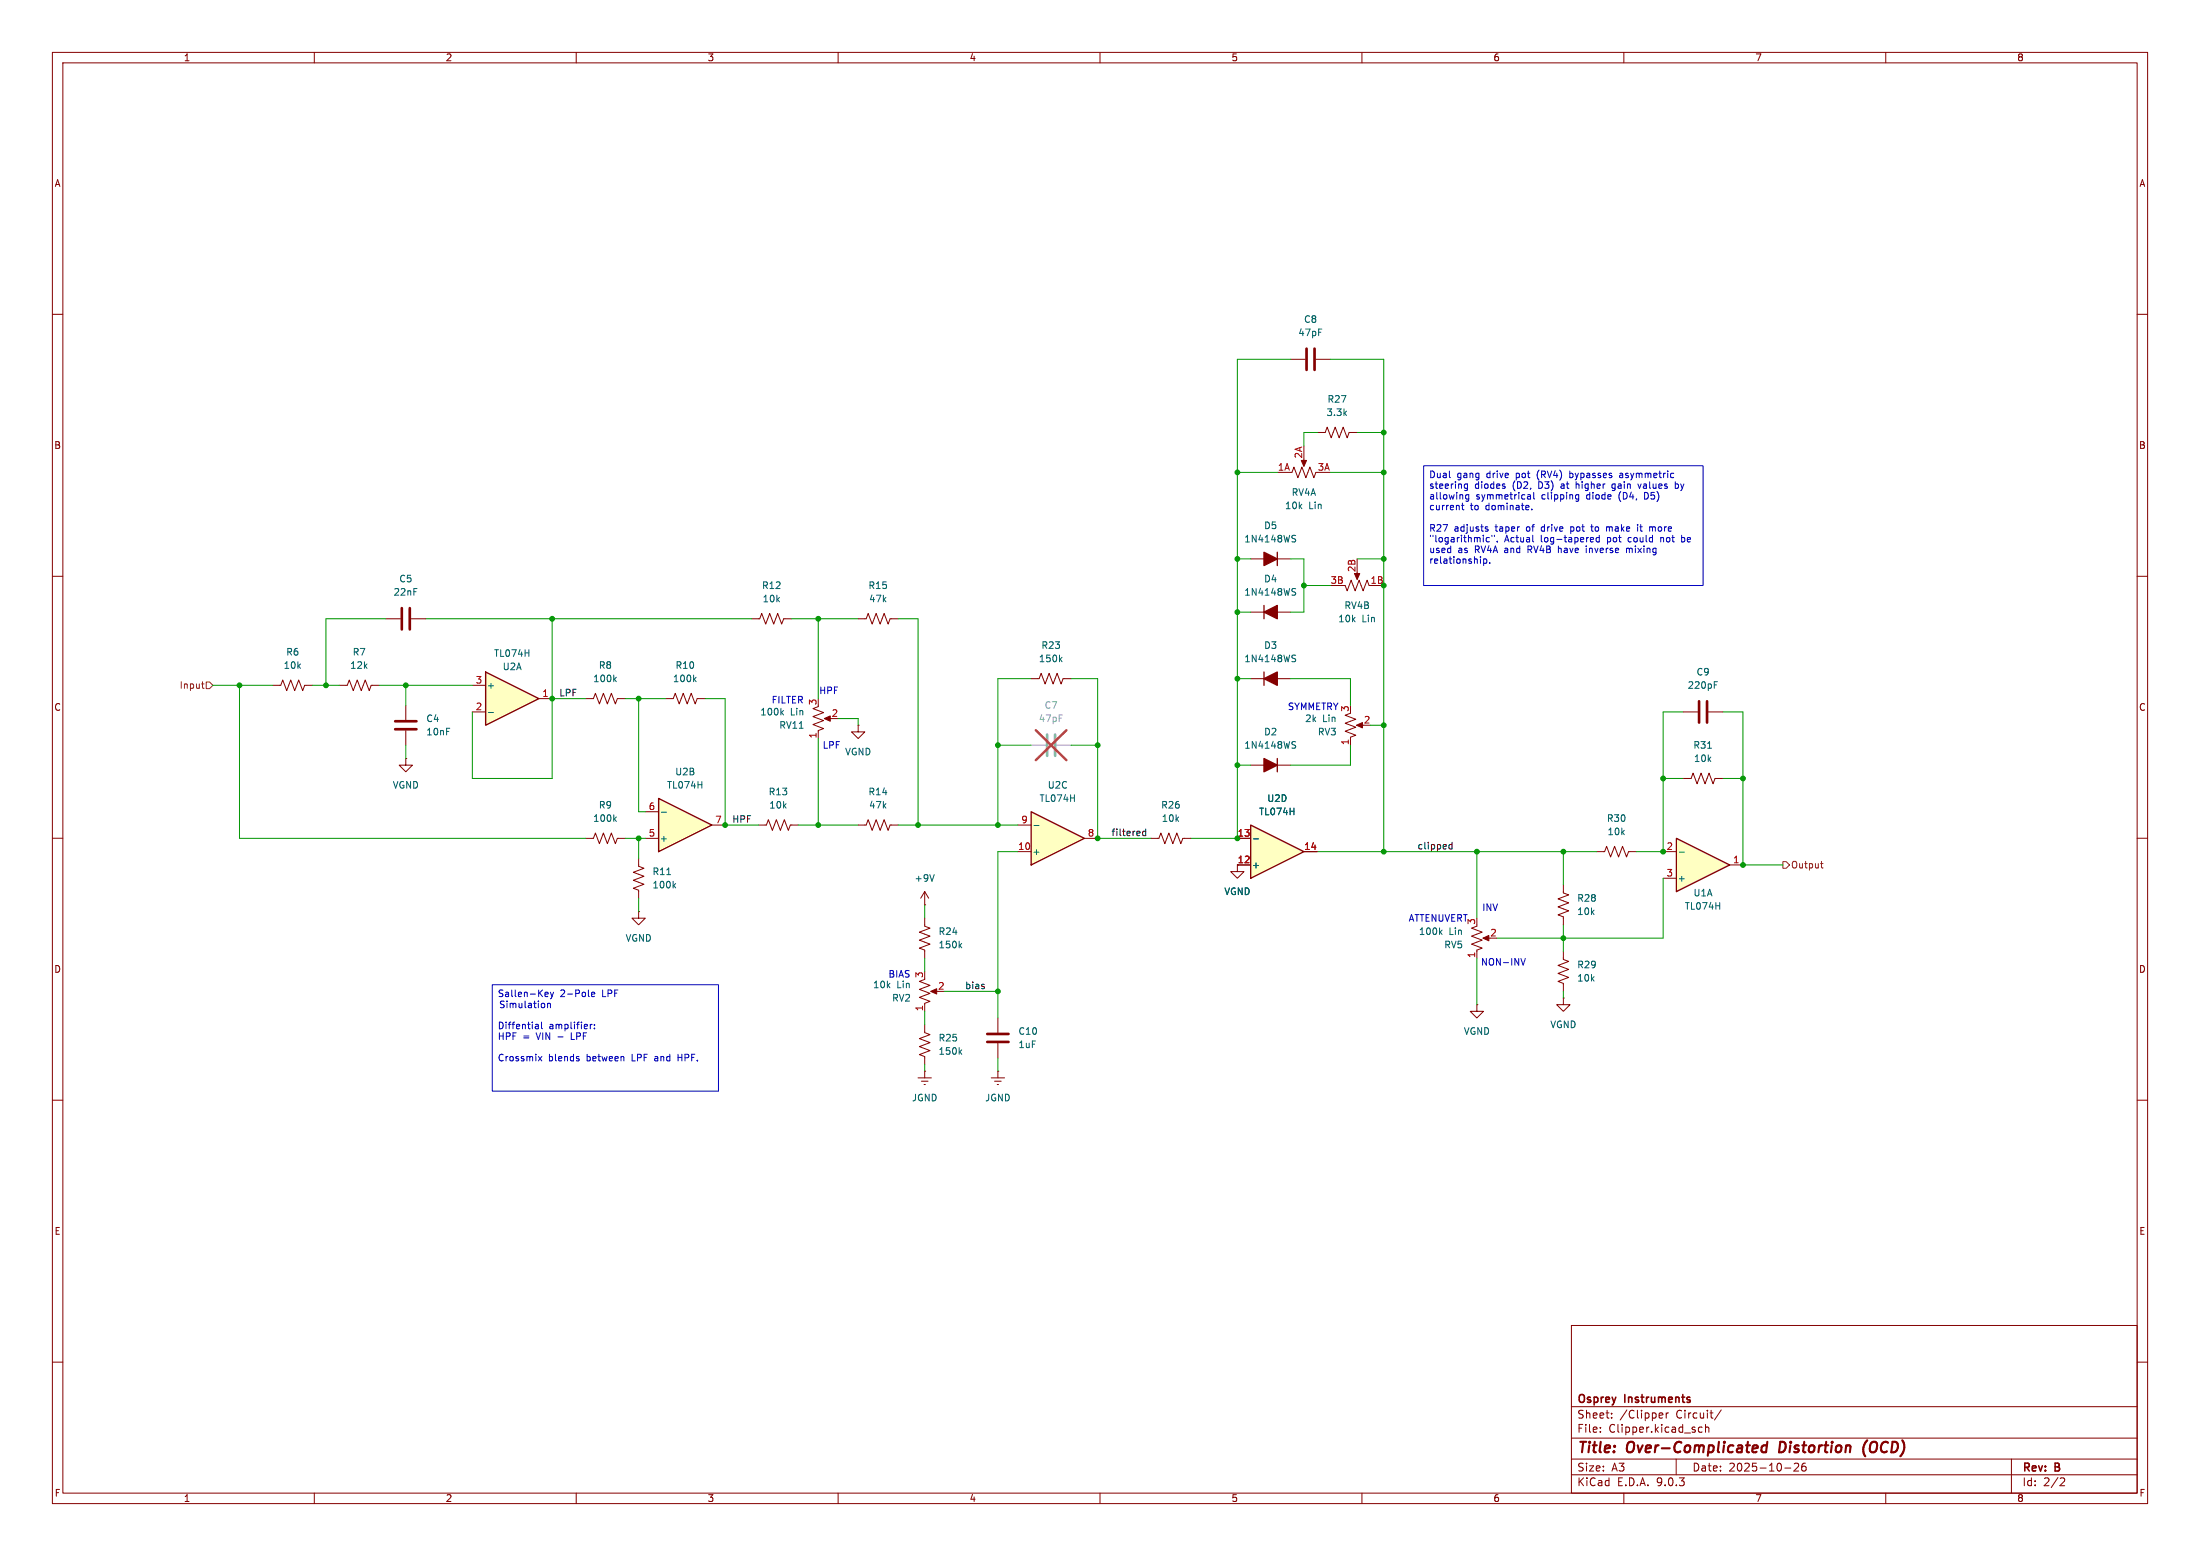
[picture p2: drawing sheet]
<svg xmlns="http://www.w3.org/2000/svg" width="420mm" height="297mm" viewBox="0 0 420 297" stroke-linecap="round" stroke-linejoin="round" font-family="sans-serif">
<g fill="none" stroke="#840000" stroke-width=".19">
<path d="M10 10h400v277h-400zM12 12h396v273h-396zM60 10v2M110 10v2M160 10v2M210 10v2M260 10v2M310 10v2M360 10v2M10 60h2M408 60h2M10 110h2"/>
<path d="M408 110h2M64.8 130.8h1.5l.4-1 .7 2 .8-2 .8 2 .7-2 .8 2 .4-1h1.5M163.8 138.4v1.3h1.3l-1.3 1.3-1.2-1.3h1.2M163.8 138.4h.1M238.8 129.5h7.6M10 160h2M163.8 157.5h1.6l.3-1 .8 2 .8-2 .7 2 .8-2 .7 2 .4-1h1.5M408 160h2M111.8 160h1.5l.4-1 .7 2 .8-2 .8 2 .7-2 .8 2 .4-1h1.5M121.9 163.8v1.6l1 .3-2 .8 2 .8-2 .7 2 .8-2 .7 1 .4v1.6M121.9 174v1.3h1.3l-1.3 1.2-1.3-1.2h1.3M121.9 174h.1"/>
<path d="M281.9 176.8l-1 .4 2.1 .7-2.1 .8 2.1 .8-2.1 .7 2.1 .8-1.1 .4v1.5M283.5 179.1h1M304.8 162.6h1.5l.4-1.1 .8 2.1 .7-2.1 .8 2.1 .8-2.1 .7 2.1 .4-1h1.5M10 210h2M408 210h2M300 253h108v32h-108zM10 260h2M300 278.5h108M300 274.5h108M300 268.5h108M305.5 273.2v.2M305.5 272.5v.1"/>
<path d="M307.7 270.5v.2M307.7 269.8v.1M316.9 269.7l.5 .1v.2l-.7 .2M317.4 270.6l-.5 .1M318.1 269.7v1M318.5 269.7l-.3 .1-.1 .2M320 278.5v3M324.9 272.5l-.4-.1-.3 .3 .2 .6h.5M325.6 272.5l.2-.1 .4 .1v.9M325.6 271.9v1.5M328.6 269.1l-1.3 1.9M342.5 279.4l.6-.1 .2 .1 .1 .3-1 1.1h1"/>
<path d="M344.7 279.3a.59 .59 0 0 0-.8 .6v.6l.2 .2 .4 .1 .2-.2 .1-.5-.1-.2h-.5l-.3 .2M384 278.5v6.5M408 260h2M60 285v2M110 285v2M160 285v2M210 285v2M260 285v2M300 281.5h108M310 285v2M340.7 280.2h1.2M360 285v2"/>
<path d="M393.5 282.1l.5 .1 .2 .3-1 1.1h1"/>
</g>
<path d="M337.3 276a.66 .66 0 0 0-1 .3l-.1 .5 .2 .3h.8M337.4 275.2l-.3 2M339.9 275.2l-.3 2h.5M356.5 274.9a2.35 2.35 0 0 0-.4 3.1" fill="none" stroke="#840000" stroke-width=".4"/>
<path d="M241.3 129.5l2.5-1.2v2.5z" fill="#840000" stroke="#840000" stroke-width=".25"/>
<path d="M241.3 128.3v2.5" fill="none" stroke="#840000" stroke-width=".25"/>
<path d="M246.9 125.6l.3 .2 .1 .3-.2 .2h-.3M246.9 125l.4 .1M117.3 156.3l.4 .5M117.7 155.9l-.5 .5M127.3 166.9h.7M128.6 169l.4 .5M129 168.6l-.5 .5M274.9 177.9l.4 .5M275.3 177.5l-.5 .5" fill="none" stroke="#006464" stroke-width=".19"/>
<path d="M283.1 179.1l1.1-.5v1z" fill="#840000" stroke="#840000" stroke-width=".19"/>
<path d="M125.7 152.4l10.2 5.1-10.2 5.1z" fill="#ffffc2"/>
<path d="M125.7 152.4l10.2 5.1-10.2 5.1z" fill="none" stroke="#840000" stroke-width=".25"/>
<path d="M123.2 154.9h2.5M135.9 157.5h2.5M123.2 160h2.5" fill="none" stroke="#840000" stroke-width=".19"/>
<path d="M126.3 155h.9" fill="none" stroke="#006464" stroke-width=".19"/>
<path d="M238.8 157.5l10.1 5.1-10.1 5z" fill="#ffffc2"/>
<path d="M238.8 157.5l10.1 5.1-10.1 5zM243.8 144.8v2.5" fill="none" stroke="#840000" stroke-width=".25"/>
<g fill="none" stroke="#840000" stroke-width=".19">
<path d="M73.7 118.1h2.8M78.5 118.1h2.8M144.8 157.5h1.5l.4-1 .7 2 .8-2 .8 2 .7-2 .8 2 .4-1h1.5M238.8 146.1h7.6M176.5 175.3v1.5l1 .4-2 .7 2 .8-2 .8 2 .7-2 .8 1 .4v1.5M219.7 160h1.5l.4-1 .8 2 .7-2 .8 2 .8-2 .7 2 .4-1h1.5M236.2 165.1h2.6M236.2 160h2.6M248.9 162.6h2.6M298.4 168.9v1.5l1.1 .4-2.1 .8 2.1 .7-2.1 .8 2.1 .8-2.1 .7 1 .4v1.5M176.5 195.6v1.5l1 .4-2 .7 2 .8-2 .8 2 .7-2 .8 1 .4v1.5M176.5 186.9l-1 .4 2 .8-2 .7 2 .8-2 .8 2 .7-1 .4v1.5"/>
<path d="M178.1 189.2h1"/>
</g>
<path d="M246.9 142.2l.3 .1 .1 .3-.2 .2h-.3M246.9 141.5l.4 .1M239.3 160.1h1M183.2 180.4l.4 .5M183.6 180.1l-.5 .5M183.2 200.8l.4 .4M183.6 200.4l-.5 .5" fill="none" stroke="#006464" stroke-width=".19"/>
<path d="M76.7 116.1v4M78.2 116.1v4" fill="none" stroke="#840000" stroke-width=".51"/>
<path d="M177.7 189.2l1.1-.5v1z" fill="#840000" stroke="#840000" stroke-width=".19"/>
<path d="M241.3 144.8l2.5 1.3-2.5 1.2z" fill="#840000" stroke="#840000" stroke-width=".25"/>
<path d="M92.7 128.3l10.2 5.1-10.2 5z" fill="#ffffc2"/>
<path d="M92.7 128.3l10.2 5.1-10.2 5z" fill="none" stroke="#840000" stroke-width=".25"/>
<g fill="none" stroke="#840000" stroke-width=".19">
<path d="M77.5 134.6v2.8M77.5 139.4v2.8M90.2 130.8h2.5M90.2 135.9h2.5M102.9 133.4h2.5M111.8 133.4h1.5l.4-1.1 .7 2.1 .8-2.1 .8 2.1 .7-2.1 .8 2.1 .4-1h1.5M127 133.4h1.5l.4-1.1 .8 2.1 .7-2.1 .8 2.1 .8-2.1 .7 2.1 .4-1h1.5M257.8 136.1l-1 .4 2 .8-2 .7 2 .8-2 .8 2 .7-1 .4v1.5M259.3 138.4h1M77.5 144.8v1.3h1.2l-1.2 1.2-1.3-1.2h1.3M77.5 144.8h.1M321.3 148.6h1.5l.4-1 .8 2 .7-2 .8 2 .8-2 .7 2 .4-1h1.5"/>
<path d="M281.9 191.8v1.2h1.3l-1.3 1.3-1.2-1.3h1.2M281.9 191.8h.1M298.4 181.6v1.5l1.1 .4-2.1 .8 2.1 .7-2.1 .8 2.1 .8-2.1 .7 1 .4v1.5M298.4 190.5v1.3h1.3l-1.3 1.2-1.2-1.2h1.2M298.4 190.5h.1"/>
</g>
<path d="M93.2 136h1M117.3 129.6l.4 .5M117.7 129.3l-.5 .5M132.5 129.6l.4 .5M132.9 129.3l-.5 .5M326 142.8h.7" fill="none" stroke="#006464" stroke-width=".19"/>
<path d="M259 138.4l1.1-.5v1z" fill="#840000" stroke="#840000" stroke-width=".19"/>
<path d="M75.4 139.2h4.1M75.4 137.7h4.1" fill="none" stroke="#840000" stroke-width=".51"/>
<path d="M196.8 154.9l10.2 5.1-10.2 5.1z" fill="#ffffc2"/>
<path d="M196.8 154.9l10.2 5.1-10.2 5.1z" fill="none" stroke="#840000" stroke-width=".25"/>
<path d="M196.8 129.5h1.6l.4-1 .7 2.1 .8-2.1 .7 2.1 .8-2.1 .8 2.1 .3-1.1h1.6M321.3 135.9h2.8M326.1 135.9h2.8M194.3 157.5h2.5M194.3 162.6h2.5M207 160h2.5M236.2 165.1v1.3h1.3l-1.3 1.2-1.3-1.2h1.3" fill="none" stroke="#840000" stroke-width=".19"/>
<path d="M202.4 125.8l.3 .5M202.7 125.5l-.4 .4M327.3 130.7h.4M327.3 130.1h.6M197.4 157.6h.9" fill="none" stroke="#006464" stroke-width=".19"/>
<path d="M324.4 133.9v4M325.9 133.9v4" fill="none" stroke="#840000" stroke-width=".51"/>
<path d="M199.9 140.2v4.1M201.4 140.2v4.1" fill="none" stroke="#a1a1a1" stroke-width=".51"/>
<path d="M196.8 142.2h2.8M201.7 142.2h2.8" fill="none" stroke="#a1a1a1" stroke-width=".19"/>
<path d="M197.7 139.4l5.9 5.7M203.6 139.4l-5.9 5.7" fill="none" stroke="#e12e31" stroke-width=".46"/>
<path d="M320 160l10.2 5.1-10.2 5.1z" fill="#ffffc2"/>
<path d="M241.3 115.6v2.5M243.8 105.4v2.6M320 160l10.2 5.1-10.2 5.1z" fill="none" stroke="#840000" stroke-width=".25"/>
<g fill="none" stroke="#840000" stroke-width=".19">
<path d="M246.4 68.6h2.8M251.2 68.6h2.8M246.4 90.2h.2l.4-1 .8 2 .7-2 .8 2 .8-2 .7 2 .4-1M248.9 87.6v1M251.5 82.6h1.5l.4-1.1 .7 2.1 .8-2.1 .8 2.1 .7-2.1 .8 2.1 .4-1h1.5M143.5 118.1h1.5l.4-1 .8 2 .7-2 .8 2 .8-2 .7 2 .4-1h1.5M163.8 118.1h1.6l.3-1 .8 2 .8-2 .7 2 .8-2 .7 2 .4-1h1.5M238.8 116.8h7.6M238.8 106.7h7.6M256.5 111.8h.3l.4 1 .7-2.1 .8 2.1 .8-2.1 .7 2.1 .8-2.1 .4 1.1M259.1 109.2v1M52.1 130.8h1.5l.4-1 .7 2 .8-2 .8 2 .7-2 .8 2 .4-1h1.5"/>
<path d="M156.2 134.9l-1 .4 2 .7-2 .8 2 .7-2 .8 2 .8-1 .3v1.6M157.7 137.2h1M176.5 172.7h.1M176.5 170.2l-.7 1.3M176.5 170.2l.8 1.3M176.5 170.2v2.5M236.2 165.1h2.6M236.2 160h2.6M248.9 162.6h2.6M317.5 167.6h2.5M317.5 162.6h2.5M330.2 165.1h2.5"/>
<path d="M190.5 194.3v2.8M190.5 199.1v2.8M175.3 205.7h2.5M175.9 206.4h1.3M176.4 207h.3M176.5 204.5h.1M176.5 204.5v1.2M189.2 205.7h2.6M189.9 206.4h1.2M190.4 207h.2M190.5 204.5h.1M190.5 204.5v1.2"/>
</g>
<path d="M246.9 112.9l.3 .2 .1 .3-.2 .2h-.3M246.9 112.3l.4 .1M246.9 102.8l.3 .1 .1 .3-.2 .2h-.3M246.9 102.2h.4M149.2 136l.4 .5M149.6 135.6l-.5 .5M178.3 166.9l-.4 1.3M239.3 160.1h1M320.6 162.7h.9" fill="none" stroke="#006464" stroke-width=".19"/>
<path d="M249.4 66.5v4.1M251 66.5v4.1M188.5 197.4h4M188.5 198.9h4" fill="none" stroke="#840000" stroke-width=".51"/>
<g fill="#840000" stroke="#840000" stroke-width=".19">
<path d="M157.4 137.2l1.1-.5v1z"/>
<path d="M248.4 87.9h1l-.5 1.1z"/>
<path d="M258.6 109.5h1l-.5 1.1z"/>
</g>
<g fill="#840000" stroke="#840000" stroke-width=".25">
<path d="M241.3 116.8l2.5-1.2v2.5z"/>
<path d="M241.3 105.4l2.5 1.3-2.5 1.3z"/>
</g>
<path d="M38.5 130.5h.5M38.7 131.2l.3 .2M39.4 130.2h.6l.6 .6-.6 .6h-.6zM340.4 164.5h.6l.6 .6-.6 .6h-.6zM347.5 164.8h.5M347.7 164.4v1.1l.3 .2" fill="none" stroke="#725600" stroke-width=".19"/>
<path d="M218.7 158.2v1.3M218.7 158.7h-.3l-.3 .2 .1 .5h.5M276.6 161.8l.2 .2h.4M277.2 160.8v1.2M277.2 161.3l-.4-.1-.2 .2" fill="none" stroke="#0f0f0f" stroke-width=".19"/>
<g fill="none" stroke="#009600" stroke-width=".19">
<path d="M246.4 68.6h-10.2v91.4h-8.9M254 68.6h10.2v94M236.2 90.2h7.6M251.5 82.6h-2.6v2.5M254 90.2h10.2M259.1 82.6h5.1M73.7 118.1h-11.5v12.7M81.3 118.1h62.2M105.4 118.1v30.5h-15.2v-12.7M151.1 118.1h12.7M156.2 118.1v15.3M171.4 118.1h3.9v39.4"/>
<path d="M236.2 106.7h2.6M236.2 116.8h2.6M246.4 106.7h2.5v10.1h-2.5M248.9 111.8h5.1M259.1 106.7h5.1M40.6 130.8h11.5M45.7 130.8v29.2h66.1M59.7 130.8h5.1M72.4 130.8h17.8M77.5 130.8v3.8M105.4 133.4h6.4M119.4 133.4h7.6"/>
<path d="M121.9 133.4v21.5h1.3M134.6 133.4h3.8v24.1h6.4M160 137.2h3.8v1.2M196.8 129.5h-6.3v28M204.5 129.5h5v30.5h10.2M236.2 129.5h2.6M246.4 129.5h11.4v5.1M261.6 138.4h2.6M321.3 135.9h-3.8v26.7h-5.1M328.9 135.9h3.8v29.2h7.7M77.5 142.2v2.6M152.4 157.5h11.4"/>
<path d="M156.2 141v16.5M171.4 157.5h22.9M190.5 142.2h6.3M204.5 142.2h5M236.2 146.1h2.6M257.8 142.2v3.9h-11.4M317.5 148.6h3.8M328.9 148.6h3.8M119.4 160h3.8M121.9 160v3.8M121.9 171.5v2.5M176.5 172.7v2.6"/>
<path d="M194.3 162.6h-3.8v31.7M251.5 162.6h53.3M281.9 162.6v12.7M298.4 162.6v6.3M298.4 176.5v5.1M317.5 167.6v11.5h-31.8M176.5 182.9v2.5M176.5 193v2.6M180.3 189.2h10.2M281.9 182.9v8.9M298.4 189.2v1.3M176.5 203.2v1.3"/>
<path d="M190.5 201.9v2.6"/>
</g>
<g fill="none" stroke="#0000c2" stroke-width=".19">
<path d="M271.8 88.9h53.3v22.9h-53.3zM276.8 91.1l.1 .1M279.2 96v1.1l.3 .2M279.6 92.5v.6l.2 .1h.4M280.2 92.4v1l-.3 .2h-.3M280.4 94.4v1l-.2 .3-.4-.1M280.4 94.5l-.4-.1-.2 .3 .1 .5h.5M287.3 92.9v.3M291.6 95.2h.6M292.2 94.6v.7M292.2 94.7l-.6 .1M292.4 97.2v.1"/>
<path d="M292.8 94v1.1l.2 .2M299.7 89.9v1.3M299.7 91.1l.1 .1M299.8 90.3l-.1 .1M300.9 95.2h.5M300.9 91.9v1.3M301 94.4l-.1 .1M301.4 94.4v1l-.3 .3-.3-.1M307.8 93.6h.3M307.8 92.5v.6l.4 .1M309.6 90.3l-.4 .1M309.7 90.7h-.3l-.2 .2v.2l.5 .1"/>
<path d="M312.7 92.4l.3 .8 .3-.8M314 94v1.3h.3M319.8 92.4h.4l.2 .2-.1 .6h-.5M319.8 91.9v1.3M283.2 106.7v1.3M283.2 106.7h.4l.2 .2-.1 .6h-.5M283.7 101h.3l.1 .2-.4 .2M283.7 100.6h.3M284.3 102.7l-.3-.1-.3 .2 .1 .6h.5M284.4 107.4v.1M284.8 102.2v.2M285.8 103.3v.1"/>
<path d="M292.6 103.3l.2 .1M297.5 104.2v1.3M299.9 100.6v1.2M299.9 101.3l.1 .1M300 100.6h-.1M302.8 104.6v.9M303.7 100.6h.5M303.7 103.4h.5M303.7 102.7l.3-.1 .2 .3-.6 .1M303.9 100.1v1.1l.3 .2M305.3 102.7l-.4-.1-.2 .2 .1 .6h.5M305.3 102.2v1.2"/>
<path d="M306.7 100.7l.4-.1 .1 .1M310.5 104.6v.9M310.5 104.8l.4-.2 .2 .2M312.6 100.1v.1M312.6 100.6v.8M313 100.6h.5M313.2 100.1v1.1l.2 .2M315.3 100.6l.2 .1M315.5 100.7v.7M316 100.6h-.4l-.1 .1M317 102.6v.8M317.2 102.6l-.2 .1"/>
<path d="M321 103.4h.4M321 102.2v1.2M321.4 102.6l-.4 .1M94 188h43.2v20.3h-43.2zM102.2 195.6h.5l.1 .8M102.2 196.3h.6M102.8 195.8l-.6 .1M103.4 195.1v1.1l.2 .2M103.9 191.6v.6M104 190.1l.2 .1h.4M104 189.6l.2-.2 .4 .2v.1l-.6 .1M104.5 191.5v.9"/>
<path d="M104.5 191.6l.2-.1 .3 .1 .1 .8M105.1 189.4l.3 .8M105.4 190.2l-.3 .5M105.7 189.4l-.3 .8M112.7 195.5v.9M112.9 189.8l.6-.1v-.3h-.4l-.2 .2 .1 .6h.5M113.1 195.5l-.4 .3M113.5 196.2v.2M113.5 195.6v.1M290.3 183l.5 1.2 .4-1.2M102.8 201.7l.6 .8M103.4 201.7l-.6 .8"/>
<path d="M110.4 202.1l.2 .2-.2 .2M110.4 201.7h.1M129.4 201.2v1.3M129.4 201.8h.8"/>
</g>
<g fill="#009600" stroke="#009600" stroke-width=".19">
<circle cx="281.9" cy="162.6" r=".46"/>
<circle cx="264.2" cy="162.6" r=".46"/>
<circle cx="298.4" cy="162.6" r=".46"/>
<circle cx="298.4" cy="179.1" r=".46"/>
<circle cx="332.7" cy="148.6" r=".46"/>
<circle cx="317.5" cy="148.6" r=".46"/>
<circle cx="317.5" cy="162.6" r=".46"/>
<circle cx="332.7" cy="165.1" r=".46"/>
<circle cx="156.2" cy="118.1" r=".46"/>
<circle cx="121.9" cy="133.4" r=".46"/>
<circle cx="121.9" cy="160" r=".46"/>
<circle cx="138.4" cy="157.5" r=".46"/>
<circle cx="236.2" cy="129.5" r=".46"/>
<circle cx="236.2" cy="146.1" r=".46"/>
<circle cx="209.5" cy="160" r=".46"/>
<circle cx="264.2" cy="138.4" r=".46"/>
<circle cx="209.5" cy="142.2" r=".46"/>
<circle cx="236.2" cy="160" r=".46"/>
<circle cx="175.3" cy="157.5" r=".46"/>
<circle cx="190.5" cy="157.5" r=".46"/>
<circle cx="190.5" cy="189.2" r=".46"/>
<circle cx="156.2" cy="157.5" r=".46"/>
<circle cx="190.5" cy="142.2" r=".46"/>
<circle cx="236.2" cy="116.8" r=".46"/>
<circle cx="236.2" cy="106.7" r=".46"/>
<circle cx="236.2" cy="90.2" r=".46"/>
<circle cx="264.2" cy="82.6" r=".46"/>
<circle cx="248.9" cy="111.8" r=".46"/>
<circle cx="264.2" cy="106.7" r=".46"/>
<circle cx="264.2" cy="111.8" r=".46"/>
<circle cx="264.2" cy="90.2" r=".46"/>
<circle cx="62.2" cy="130.8" r=".46"/>
<circle cx="105.4" cy="133.4" r=".46"/>
<circle cx="105.4" cy="118.1" r=".46"/>
<circle cx="77.5" cy="130.8" r=".46"/>
<circle cx="45.7" cy="130.8" r=".46"/>
</g>
<g font-size="2.8" fill="#840000">
<text x="301" y="277.9">Title:</text>
<text x="310.6" y="277.9">Over-Complicated</text>
<text x="340.5" y="277.9">Distortion</text>
<text x="357.3" y="277.9">(OCD)</text>
</g>
<g font-size="2.1" fill="#840000">
<text x="301" y="268.2">Osprey</text>
<text x="310.2" y="268.2">Instruments</text>
<text x="301" y="273.7">File:</text>
<text x="301" y="271">Sheet:</text>
<text x="307.1" y="273.7">Clipper.kicad_sch</text>
<text x="309.2" y="271">/Clipper</text>
<text x="320" y="271">Circuit/</text>
<text x="301" y="281.1">Size:</text>
<text x="307.6" y="281.1">A3</text>
<text x="323" y="281.1">Date:</text>
<text x="330" y="281.1">2025-10-26</text>
<text x="386" y="281.3">Rev:</text>
<text x="392.4" y="281.3">B</text>
<text x="301" y="283.9">KiCad</text>
<text x="308.7" y="283.9">E.D.A.</text>
<text x="316.3" y="283.9">9.0.3</text>
<text x="386" y="283.9">Id:</text>
<text x="390.1" y="283.9">2/2</text>
</g>
<g font-size="1.8" fill="#840000">
<text x="35" y="11.9">1</text>
<text x="85" y="11.9">2</text>
<text x="135" y="11.9">3</text>
<text x="185" y="11.9">4</text>
<text x="235" y="11.9">5</text>
<text x="285" y="11.9">6</text>
<text x="335" y="11.9">7</text>
<text x="385" y="11.9">8</text>
<text x="10.3" y="35.9">A</text>
<text x="408.3" y="35.9">A</text>
<text x="10.3" y="85.9">B</text>
<text x="408.2" y="85.9">B</text>
<text x="10.3" y="135.9">C</text>
<text x="408.2" y="135.9">C</text>
<text x="10.3" y="185.9">D</text>
<text x="408.2" y="185.9">D</text>
<text x="10.3" y="235.9">E</text>
<text x="408.3" y="235.9">E</text>
<text x="10.3" y="285.9">F</text>
<text x="35" y="286.9">1</text>
<text x="85" y="286.9">2</text>
<text x="135" y="286.9">3</text>
<text x="185" y="286.9">4</text>
<text x="235" y="286.9">5</text>
<text x="285" y="286.9">6</text>
<text x="335" y="286.9">7</text>
<text x="385" y="286.9">8</text>
<text x="408.3" y="285.9">F</text>
</g>
<g font-size="1.8" fill="#006464">
<text x="247.8" y="64.4">47pF</text>
<text x="248.8" y="61.8">C8</text>
<text x="253.3" y="77.1">R27</text>
<text x="253.1" y="79.6">3.3k</text>
<text x="246.5" y="94.8">RV4A</text>
<text x="241.2" y="101.2">D5</text>
<text x="245.2" y="97.4">10k</text>
<text x="249.8" y="97.4">Lin</text>
<text x="237.4" y="103.7">1N4148WS</text>
<text x="75" y="113.9">22nF</text>
<text x="76.1" y="111.4">C5</text>
<text x="145.4" y="112.6">R12</text>
<text x="165.7" y="112.6">R15</text>
<text x="237.4" y="113.9">1N4148WS</text>
<text x="241.2" y="111.4">D4</text>
<text x="145.5" y="115.2">10k</text>
<text x="165.8" y="115.2">47k</text>
<text x="255.4" y="119">10k</text>
<text x="256.6" y="116.4">RV4B</text>
<text x="260" y="119">Lin</text>
<text x="54.5" y="125.3">R6</text>
<text x="67.2" y="125.3">R7</text>
<text x="94.2" y="125.6">TL074H</text>
<text x="198.7" y="124.1">R23</text>
<text x="241.2" y="124.1">D3</text>
<text x="54.1" y="127.9">10k</text>
<text x="66.8" y="127.9">12k</text>
<text x="92.8" y="131.7">+</text>
<text x="95.9" y="128.1">U2A</text>
<text x="113.1" y="130.4">100k</text>
<text x="114.2" y="127.9">R8</text>
<text x="128.4" y="130.4">100k</text>
<text x="128.9" y="127.9">R10</text>
<text x="198.2" y="126.6">150k</text>
<text x="237.4" y="126.6">1N4148WS</text>
<text x="322.1" y="131.7">220pF</text>
<text x="323.8" y="129.1">C9</text>
<text x="145.1" y="136.8">100k</text>
<text x="150.9" y="136.8">Lin</text>
<text x="81.3" y="138">C4</text>
<text x="81.3" y="140.6">10nF</text>
<text x="148.7" y="139.3">RV11</text>
<text x="237.4" y="143.1">1N4148WS</text>
<text x="241.2" y="140.6">D2</text>
<text x="249.1" y="138">2k</text>
<text x="251.5" y="140.6">RV3</text>
<text x="252.5" y="138">Lin</text>
<text x="323.2" y="143.1">R31</text>
<text x="128.8" y="148.2">U2B</text>
<text x="161.2" y="144.4">VGND</text>
<text x="323.3" y="145.6">10k</text>
<text x="74.9" y="150.7">VGND</text>
<text x="114.2" y="154.5">R9</text>
<text x="127.2" y="150.7">TL074H</text>
<text x="146.6" y="152">R13</text>
<text x="146.8" y="154.5">10k</text>
<text x="165.7" y="152">R14</text>
<text x="165.8" y="154.5">47k</text>
<text x="198.4" y="153.3">TL074H</text>
<text x="199.9" y="150.7">U2C</text>
<text x="221.6" y="154.5">R26</text>
<text x="240.3" y="155.8">TL074H</text>
<text x="241.8" y="153.3">U2D</text>
<text x="113.1" y="157.1">100k</text>
<text x="125.9" y="160.9">+</text>
<text x="221.7" y="157.1">10k</text>
<text x="306.7" y="157.1">R30</text>
<text x="306.8" y="159.6">10k</text>
<text x="124.5" y="167.2">R11</text>
<text x="197" y="163.4">+</text>
<text x="238.9" y="166">+</text>
<text x="124.5" y="169.8">100k</text>
<text x="174.5" y="168.5">+9V</text>
<text x="233.6" y="171">VGND</text>
<text x="301" y="172.3">R28</text>
<text x="320.2" y="168.5">+</text>
<text x="321.5" y="173.8">TL074H</text>
<text x="323.2" y="171.3">U1A</text>
<text x="119.3" y="179.9">VGND</text>
<text x="179.1" y="178.7">R24</text>
<text x="270.8" y="178.7">100k</text>
<text x="276.6" y="178.7">Lin</text>
<text x="301" y="174.9">10k</text>
<text x="179.1" y="181.2">150k</text>
<text x="275.6" y="181.2">RV5</text>
<text x="301" y="185">R29</text>
<text x="166.6" y="188.8">10k</text>
<text x="170.2" y="191.4">RV2</text>
<text x="171.2" y="188.8">Lin</text>
<text x="301" y="187.6">10k</text>
<text x="194.3" y="197.7">C10</text>
<text x="279.4" y="197.7">VGND</text>
<text x="295.9" y="196.4">VGND</text>
<text x="179.1" y="199">R25</text>
<text x="179.1" y="201.5">150k</text>
<text x="194.3" y="200.3">1uF</text>
<text x="174" y="210.4">JGND</text>
<text x="188" y="210.4">JGND</text>
</g>
<g font-size="1.8" fill="#a90000">
<text x="243.9" y="89.9">1A</text>
<text x="248.7" y="87.6" transform="rotate(-90 248.7 87.6)">2A</text>
<text x="251.5" y="89.9">3A</text>
<text x="253.9" y="111.5">3B</text>
<text x="258.8" y="109.3" transform="rotate(-90 258.8 109.3)">2B</text>
<text x="261.5" y="111.5">1B</text>
<text x="90.7" y="130.6">3</text>
<text x="90.7" y="135.6">2</text>
<text x="103.4" y="133.1">1</text>
<text x="156" y="134.7" transform="rotate(-90 156 134.7)">3</text>
<text x="158.7" y="136.9">2</text>
<text x="257.6" y="136" transform="rotate(-90 257.6 136)">3</text>
<text x="156" y="141" transform="rotate(-90 156 141)">1</text>
<text x="257.6" y="142.3" transform="rotate(-90 257.6 142.3)">1</text>
<text x="260.3" y="138.2">2</text>
<text x="123.8" y="154.7">6</text>
<text x="123.8" y="159.8">5</text>
<text x="136.5" y="157.2">7</text>
<text x="194.9" y="157.2">9</text>
<text x="207.6" y="159.8">8</text>
<text x="236.2" y="159.8">13</text>
<text x="194.3" y="162.3">10</text>
<text x="236.2" y="164.8">12</text>
<text x="248.9" y="162.3">14</text>
<text x="318.1" y="167.4">3</text>
<text x="318.1" y="162.3">2</text>
<text x="330.8" y="164.8">1</text>
<text x="281.7" y="176.6" transform="rotate(-90 281.7 176.6)">3</text>
<text x="284.4" y="178.8">2</text>
<text x="281.7" y="183" transform="rotate(-90 281.7 183)">1</text>
<text x="176.3" y="186.8" transform="rotate(-90 176.3 186.8)">3</text>
<text x="179" y="189">2</text>
<text x="176.3" y="193.1" transform="rotate(-90 176.3 193.1)">1</text>
</g>
<g font-size="1.8" fill="#0000c2">
<text x="272.7" y="91.6">Dual</text>
<text x="272.7" y="93.6">steering</text>
<text x="272.7" y="95.7">allowing</text>
<text x="278.1" y="91.6">gang</text>
<text x="281.5" y="93.6">diodes</text>
<text x="281.8" y="95.7">symmetrical</text>
<text x="283.9" y="91.6">drive</text>
<text x="288.9" y="93.6">(D2,</text>
<text x="289.7" y="91.6">pot</text>
<text x="293.9" y="91.6">(RV4)</text>
<text x="294" y="93.6">D3)</text>
<text x="294.4" y="95.7">clipping</text>
<text x="298.5" y="93.6">at</text>
<text x="300.3" y="91.6">bypasses</text>
<text x="301.5" y="93.6">higher</text>
<text x="303.2" y="95.7">diode</text>
<text x="308.6" y="93.6">gain</text>
<text x="309.5" y="95.7">(D4,</text>
<text x="310.1" y="91.6">asymmetric</text>
<text x="313.8" y="93.6">values</text>
<text x="314.6" y="95.7">D5)</text>
<text x="321" y="93.6">by</text>
<text x="272.7" y="97.7">current</text>
<text x="272.7" y="101.8">R27</text>
<text x="277.6" y="101.8">adjusts</text>
<text x="280.7" y="97.7">to</text>
<text x="283.7" y="97.7">dominate.</text>
<text x="285.6" y="101.8">taper</text>
<text x="291.7" y="101.8">of</text>
<text x="294.7" y="101.8">drive</text>
<text x="300.5" y="101.8">pot</text>
<text x="304.7" y="101.8">to</text>
<text x="307.7" y="101.8">make</text>
<text x="313.8" y="101.8">it</text>
<text x="316.3" y="101.8">more</text>
<text x="272.7" y="103.8">&quot;logarithmic&quot;.</text>
<text x="272.7" y="105.9">used</text>
<text x="272.7" y="107.9">relationship.</text>
<text x="278.3" y="105.9">as</text>
<text x="281.7" y="105.9">RV4A and</text>
<text x="287.2" y="103.8">Actual</text>
<text x="292.1" y="105.9">RV4B</text>
<text x="294.2" y="103.8">log-tapered</text>
<text x="298.1" y="105.9">have</text>
<text x="303.6" y="105.9">inverse</text>
<text x="307.1" y="103.8">pot</text>
<text x="311.3" y="103.8">could</text>
<text x="311.5" y="105.9">mixing</text>
<text x="317.7" y="103.8">not</text>
<text x="321.8" y="103.8">be</text>
<text x="147.2" y="134.5">FILTER</text>
<text x="156.3" y="132.7">HPF</text>
<text x="245.8" y="135.7">SYMMETRY</text>
<text x="157" y="143.1">LPF</text>
<text x="268.8" y="176.1">ATTENUVERT</text>
<text x="282.9" y="174.1">INV</text>
<text x="282.6" y="184.5">NON-INV</text>
<text x="94.9" y="190.6">Sallen-Key</text>
<text x="106.9" y="190.6">2-Pole</text>
<text x="115.1" y="190.6">LPF</text>
<text x="169.5" y="186.8">BIAS</text>
<text x="94.9" y="196.8">Diffential</text>
<text x="95.2" y="192.6">Simulation</text>
<text x="104.8" y="196.8">amplifier:</text>
<text x="94.9" y="198.8">HPF</text>
<text x="94.9" y="202.9">Crossmix</text>
<text x="99.8" y="198.8">=</text>
<text x="102.5" y="198.8">VIN</text>
<text x="104.7" y="202.9">blends</text>
<text x="106.7" y="198.8">-</text>
<text x="109.5" y="198.8">LPF</text>
<text x="112.1" y="202.9">between</text>
<text x="120.9" y="202.9">LPF</text>
<text x="125.4" y="202.9">and</text>
<text x="130.1" y="202.9">HPF.</text>
</g>
<g font-size="1.8" fill="#725600">
<text x="34.2" y="131.7">Input</text>
<text x="341.8" y="166">Output</text>
</g>
<g font-size="1.8" fill="#0f0f0f">
<text x="106.7" y="133">LPF</text>
<text x="139.7" y="157.1">HPF</text>
<text x="212.1" y="159.7">filtered</text>
<text x="270.5" y="162.2">clipped</text>
<text x="184.1" y="188.9">bias</text>
</g>
<g font-size="1.8" fill="#989898">
<text x="199.3" y="135.5">C7</text>
<text x="198.2" y="138">47pF</text>
</g>
</svg>
